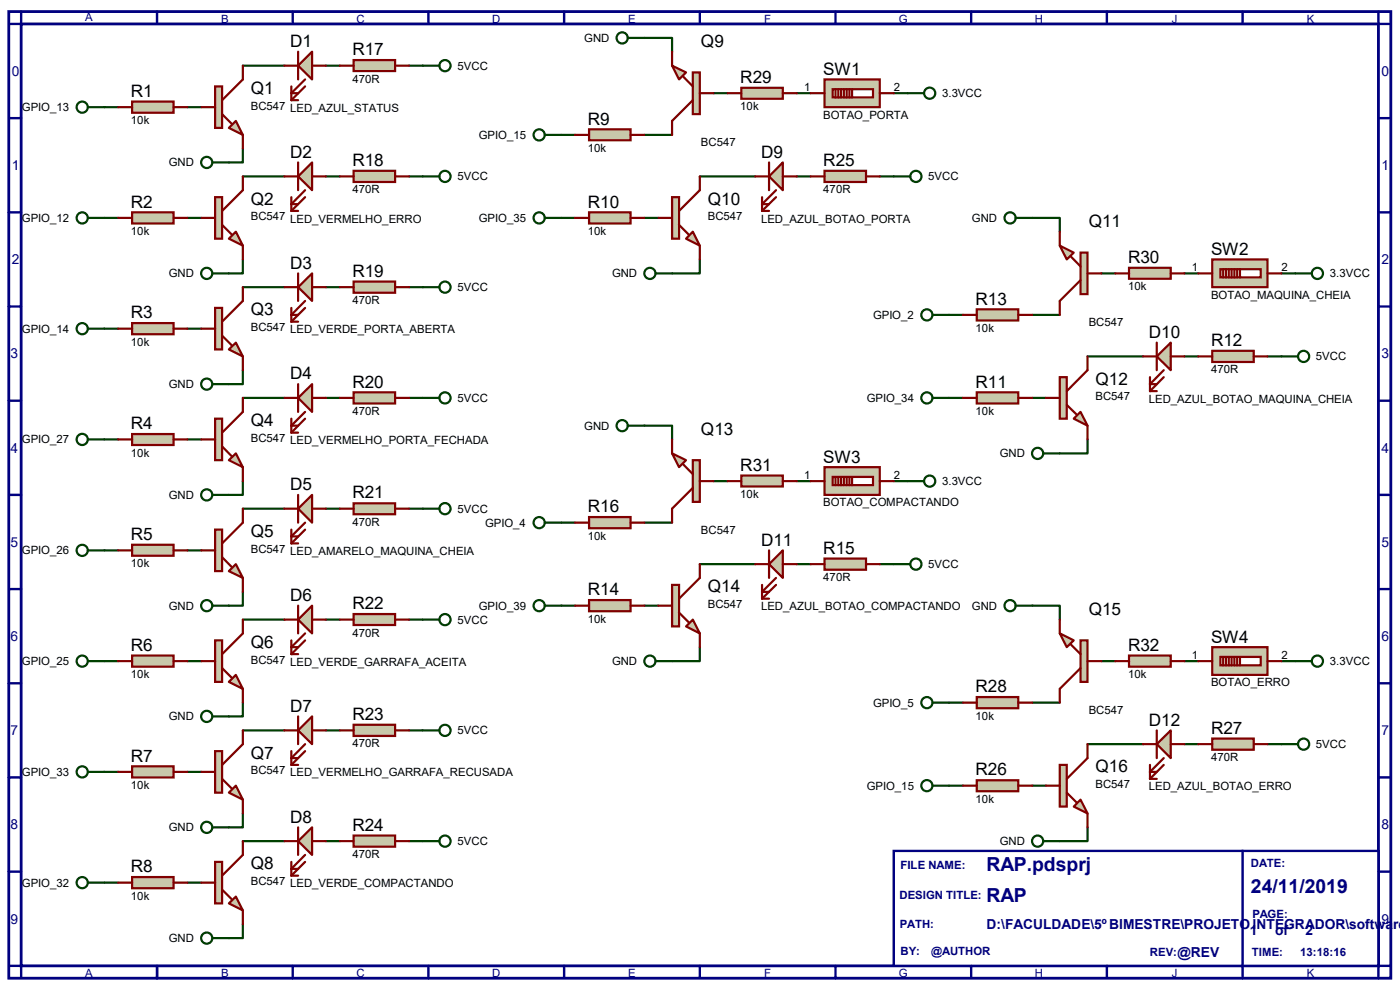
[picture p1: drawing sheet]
<svg xmlns="http://www.w3.org/2000/svg" width="297mm" height="210mm" viewBox="0 0 297 210" stroke-linecap="round" stroke-linejoin="round" font-family="sans-serif">
<path d="M1.9 2.5h293.2v205h-293.2zM4.5 5.1h287.9v199.8h-287.9z" fill="none" stroke="#000080" stroke-width=".59"/>
<path d="M4.5 2.5v2.6h-2.6M33.3 2.5v2.6" fill="none" stroke="#000080" stroke-width=".51"/>
<path d="M189.6 180.5h102.8v24.4h-102.8z" fill="#fff" stroke="#000080" stroke-width=".51"/>
<g fill="none" stroke="#000080" stroke-width=".51">
<path d="M62.1 2.5v2.6M90.9 2.5v2.6M119.7 2.5v2.6M148.5 2.5v2.6M177.2 2.5v2.6M206 2.5v2.6M234.8 2.5v2.6M263.6 2.5v2.6M292.4 2.5v2.6h2.7M1.9 25.1h2.6M292.4 25.1h2.7M1.9 45h2.6"/>
<path d="M292.4 45h2.7M1.9 65h2.6M292.4 65h2.7M1.9 85h2.6M292.4 85h2.7M1.9 105h2.6M292.4 105h2.7M1.9 125h2.6M292.4 125h2.7M1.9 144.9h2.6M292.4 144.9h2.7M1.9 164.9h2.6"/>
<path d="M292.4 164.9h2.7M1.9 184.9h2.6M263.6 180.5v27M292.4 184.9h2.7M1.9 204.9h2.6v2.6M33.3 204.9v2.6M62.1 204.9v2.6M90.9 204.9v2.6M119.7 204.9v2.6M148.5 204.9v2.6M177.2 204.9v2.6M206 204.9v2.6"/>
<path d="M234.8 204.9v2.6M295.1 204.9h-2.7v2.6"/>
</g>
<g fill="none" stroke="#004000" stroke-width=".47">
<path d="M51.5 13.9h8.8M69.1 13.9h3M86.8 13.9h2.9M136.7 8h5.9v3M151.4 19.8h2.9M169 19.8h3M189.6 19.8h2.9M22.1 22.7h3M39.8 22.7h2.9M51.5 31.5v3h-2.9M51.5 37.4h8.8M69.1 37.4h3"/>
<path d="M86.8 37.4h2.9M119.1 28.6h2.9M136.7 28.6h5.9M148.5 37.4h11.7M169 37.4h3M186.6 37.4h3M22.1 46.2h3M39.8 46.2h2.9M51.5 55v3h-2.9M119.1 46.2h2.9M136.7 46.2h3M148.5 55v3h-5.9"/>
<path d="M219 46.2h5.8v2.9M233.7 58h2.9M251.3 58h2.9M271.9 58h2.9M22.1 69.7h3M39.8 69.7h2.9M51.5 78.5v3h-2.9M51.5 60.9h8.8M69.1 60.9h3M86.8 60.9h2.9M201.3 66.8h3M219 66.8h5.8"/>
<path d="M230.7 75.6h11.8M251.3 75.6h2.9M268.9 75.6h3M22.1 93.2h3M39.8 93.2h2.9M51.5 84.4h8.8M69.1 84.4h3M86.8 84.4h2.9M136.7 90.3h5.9v2.9M201.3 84.4h3M219 84.4h2.9M230.7 93.2v3h-5.9"/>
<path d="M22.1 116.8h3M39.8 116.8h2.9M51.5 102.1v2.9h-2.9M51.5 107.9h8.8M69.1 107.9h3M86.8 107.9h2.9M119.1 110.9h2.9M136.7 110.9h5.9M148.5 119.7h11.7M151.4 102.1h2.9M169 119.7h3M169 102.1h3"/>
<path d="M186.6 119.7h3M189.6 102.1h2.9M51.5 125.6v2.9h-2.9M51.5 131.4h8.8M69.1 131.4h3M86.8 131.4h2.9M119.1 128.5h2.9M136.7 128.5h3M148.5 137.3v3h-5.9M219 128.5h5.8v2.9M22.1 140.3h3M39.8 140.3h2.9"/>
<path d="M51.5 149.1v2.9h-2.9M51.5 154.9h8.8M69.1 154.9h3M86.8 154.9h2.9M201.3 149.1h3M219 149.1h5.8M230.7 157.9h11.8M233.7 140.3h2.9M251.3 140.3h2.9M251.3 157.9h2.9M268.9 157.9h3M271.9 140.3h2.9"/>
<path d="M22.1 163.7h3M39.8 163.7h2.9M51.5 172.6v2.9h-2.9M51.5 178.4h8.8M69.1 178.4h3M86.8 178.4h2.9M201.3 166.7h3M219 166.7h2.9M230.7 175.5v2.9h-5.9M22.1 187.2h3M39.8 187.2h2.9M51.5 196v3h-2.9"/>
</g>
<g fill="#c8c8aa" stroke="#800000" stroke-width=".47">
<path d="M50 25.7l1.5 2.9-2.9-1.5z"/>
<path d="M45.6 18.3h1.5v8.8h-1.5z"/>
</g>
<path d="M51.5 13.9v2.9l-4.4 4.5M42.7 22.7h2.9M47.1 24.2l2 2M51.5 28.6v2.9" fill="none" stroke="#800000" stroke-width=".47"/>
<g fill="#c8c8aa" stroke="#800000" stroke-width=".47">
<path d="M50 49.1l1.5 3-2.9-1.5z"/>
<path d="M45.6 41.8h1.5v8.8h-1.5z"/>
</g>
<path d="M51.5 37.4v2.9l-4.4 4.4M42.7 46.2h2.9M47.1 47.7l2 2M51.5 52.1v2.9" fill="none" stroke="#800000" stroke-width=".47"/>
<g fill="#c8c8aa" stroke="#800000" stroke-width=".47">
<path d="M48.6 74.1l1.4-1.4 1.5 2.9z"/>
<path d="M45.6 65.3h1.5v8.8h-1.5z"/>
</g>
<path d="M42.7 69.7h2.9M47.1 71.2l2 2M51.5 60.9v2.9l-4.4 4.4M51.5 75.6v2.9" fill="none" stroke="#800000" stroke-width=".47"/>
<g fill="#c8c8aa" stroke="#800000" stroke-width=".47">
<path d="M48.6 97.6l1.4-1.4 1.5 2.9z"/>
<path d="M45.6 88.8h1.5v8.8h-1.5z"/>
</g>
<path d="M42.7 93.2h2.9M47.1 94.7l2 2.1M51.5 84.4v3l-4.4 4.4M51.5 99.1v3" fill="none" stroke="#800000" stroke-width=".47"/>
<g fill="#c8c8aa" stroke="#800000" stroke-width=".47">
<path d="M50 119.7l1.5 2.9-2.9-1.4z"/>
<path d="M45.6 112.4h1.5v8.8h-1.5z"/>
</g>
<path d="M42.7 116.8h2.9M47.1 118.2l2 2.1M51.5 107.9v3l-4.4 4.4M51.5 122.6v3" fill="none" stroke="#800000" stroke-width=".47"/>
<g fill="#c8c8aa" stroke="#800000" stroke-width=".47">
<path d="M48.6 144.7l1.4-1.5 1.5 2.9z"/>
<path d="M45.6 135.8h1.5v8.9h-1.5z"/>
</g>
<path d="M51.5 131.4v3l-4.4 4.4M42.7 140.3h2.9M47.1 141.7l2 2.1M51.5 146.1v3" fill="none" stroke="#800000" stroke-width=".47"/>
<g fill="#c8c8aa" stroke="#800000" stroke-width=".47">
<path d="M50 166.7l1.5 2.9-2.9-1.5z"/>
<path d="M45.6 159.3h1.5v8.8h-1.5z"/>
</g>
<path d="M51.5 154.9v3l-4.4 4.4M42.7 163.7h2.9M47.1 165.2l2 2.1M51.5 169.6v3" fill="none" stroke="#800000" stroke-width=".47"/>
<g fill="#c8c8aa" stroke="#800000" stroke-width=".47">
<path d="M48.6 191.6l1.4-1.4 1.5 2.9z"/>
<path d="M45.6 182.8h1.5v8.8h-1.5z"/>
</g>
<path d="M51.5 178.4v3l-4.4 4.4M42.7 187.2h2.9M47.1 188.7l2 2.1M51.5 193.1v2.9" fill="none" stroke="#800000" stroke-width=".47"/>
<g fill="#c8c8aa" stroke="#800000" stroke-width=".47">
<path d="M142.6 13.9l2.9 1.5-1.4 1.4z"/>
<path d="M147 15.4h1.5v8.8h-1.5z"/>
</g>
<path d="M142.6 11v2.9M144.9 16.3l2.1 2M148.5 19.8h2.9M147 21.3l-4.4 4.4v2.9" fill="none" stroke="#800000" stroke-width=".47"/>
<g fill="#c8c8aa" stroke="#800000" stroke-width=".47">
<path d="M147 49.1l1.5 3-3-1.5z"/>
<path d="M142.6 41.8h1.5v8.8h-1.5z"/>
</g>
<path d="M148.5 37.4v2.9l-4.4 4.4M139.7 46.2h2.9M144.1 47.7l2 2M148.5 52.1v2.9" fill="none" stroke="#800000" stroke-width=".47"/>
<path d="M63.2 13.9l3-2.9v5.8z" fill="#c8c8aa" stroke="#800000" stroke-width=".47"/>
<path d="M60.3 13.9h2.9M61.8 18.3v3M63.2 11v5.8M64.7 16.8l-2.9 3h1.4M64.7 18.3l-2.9 3M66.2 13.9h2.9M61.8 21.3h1.4" fill="none" stroke="#800000" stroke-width=".47"/>
<path d="M63.2 37.4l3-2.9v5.8z" fill="#c8c8aa" stroke="#800000" stroke-width=".47"/>
<path d="M60.3 37.4h2.9M63.2 34.5v5.8M66.2 37.4h2.9M61.8 44.7h1.4M61.8 41.8v2.9M64.7 40.3l-2.9 3h1.4M64.7 41.8l-2.9 2.9" fill="none" stroke="#800000" stroke-width=".47"/>
<path d="M63.2 60.9l3-2.9v5.8z" fill="#c8c8aa" stroke="#800000" stroke-width=".47"/>
<path d="M63.2 58v5.8M60.3 60.9h2.9M61.8 68.2h1.4M61.8 65.3v2.9M64.7 63.8l-2.9 3h1.4M64.7 65.3l-2.9 2.9M66.2 60.9h2.9" fill="none" stroke="#800000" stroke-width=".47"/>
<path d="M63.2 84.4l3-2.9v5.9z" fill="#c8c8aa" stroke="#800000" stroke-width=".47"/>
<path d="M60.3 84.4h2.9M61.8 91.8h1.4M61.8 88.8v3M63.2 81.5v5.9M64.7 87.4l-2.9 2.9h1.4M64.7 88.8l-2.9 3M66.2 84.4h2.9" fill="none" stroke="#800000" stroke-width=".47"/>
<path d="M63.2 107.9l3-2.9v5.9z" fill="#c8c8aa" stroke="#800000" stroke-width=".47"/>
<path d="M60.3 107.9h2.9M61.8 115.3h1.4M61.8 112.4v2.9M63.2 105v5.9M64.7 110.9l-2.9 2.9h1.4M64.7 112.4l-2.9 2.9M66.2 107.9h2.9" fill="none" stroke="#800000" stroke-width=".47"/>
<path d="M63.2 131.4l3-2.9v5.9z" fill="#c8c8aa" stroke="#800000" stroke-width=".47"/>
<path d="M60.3 131.4h2.9M61.8 138.8h1.4M61.8 135.8v3M63.2 128.5v5.9M64.7 134.4l-2.9 2.9h1.4M64.7 135.8l-2.9 3M66.2 131.4h2.9" fill="none" stroke="#800000" stroke-width=".47"/>
<path d="M63.2 154.9l3-2.9v5.9z" fill="#c8c8aa" stroke="#800000" stroke-width=".47"/>
<path d="M60.3 154.9h2.9M61.8 159.3v3M63.2 152v5.9M64.7 157.9l-2.9 2.9h1.4M64.7 159.3l-2.9 3M66.2 154.9h2.9M61.8 162.3h1.4" fill="none" stroke="#800000" stroke-width=".47"/>
<path d="M63.2 178.4l3-2.9v5.9z" fill="#c8c8aa" stroke="#800000" stroke-width=".47"/>
<path d="M60.3 178.4h2.9M63.2 175.5v5.9M66.2 178.4h2.9M61.8 185.8h1.4M61.8 182.8v3M64.7 181.4l-2.9 2.9h1.4M64.7 182.8l-2.9 3" fill="none" stroke="#800000" stroke-width=".47"/>
<path d="M166.1 34.5v5.8l-2.9-2.9z" fill="#c8c8aa" stroke="#800000" stroke-width=".47"/>
<path d="M160.2 37.4h3M163.2 34.5v5.8M166.1 37.4h2.9M161.7 44.7h1.5M161.7 41.8v2.9M164.6 40.3l-2.9 3h1.5M164.6 41.8l-2.9 2.9" fill="none" stroke="#800000" stroke-width=".47"/>
<path d="M28 21.5h8.8v2.4h-8.8z" fill="#c8c8aa" stroke="#800000" stroke-width=".47"/>
<path d="M25.1 22.7h2.9M36.8 22.7h3" fill="none" stroke="#800000" stroke-width=".47"/>
<path d="M28 45h8.8v2.4h-8.8z" fill="#c8c8aa" stroke="#800000" stroke-width=".47"/>
<path d="M25.1 46.2h2.9M36.8 46.2h3" fill="none" stroke="#800000" stroke-width=".47"/>
<path d="M28 68.5h8.8v2.4h-8.8z" fill="#c8c8aa" stroke="#800000" stroke-width=".47"/>
<path d="M25.1 69.7h2.9M36.8 69.7h3" fill="none" stroke="#800000" stroke-width=".47"/>
<path d="M28 92.1h8.8v2.3h-8.8z" fill="#c8c8aa" stroke="#800000" stroke-width=".47"/>
<path d="M25.1 93.2h2.9M36.8 93.2h3" fill="none" stroke="#800000" stroke-width=".47"/>
<path d="M28 115.6h8.8v2.3h-8.8z" fill="#c8c8aa" stroke="#800000" stroke-width=".47"/>
<path d="M25.1 116.8h2.9M36.8 116.8h3" fill="none" stroke="#800000" stroke-width=".47"/>
<path d="M28 139.1h8.8v2.3h-8.8z" fill="#c8c8aa" stroke="#800000" stroke-width=".47"/>
<path d="M25.1 140.3h2.9M36.8 140.3h3" fill="none" stroke="#800000" stroke-width=".47"/>
<path d="M28 162.6h8.8v2.3h-8.8z" fill="#c8c8aa" stroke="#800000" stroke-width=".47"/>
<path d="M25.1 163.7h2.9M36.8 163.7h3" fill="none" stroke="#800000" stroke-width=".47"/>
<path d="M28 186.1h8.8v2.3h-8.8z" fill="#c8c8aa" stroke="#800000" stroke-width=".47"/>
<path d="M25.1 187.2h2.9M36.8 187.2h3" fill="none" stroke="#800000" stroke-width=".47"/>
<path d="M125 45h8.8v2.4h-8.8z" fill="#c8c8aa" stroke="#800000" stroke-width=".47"/>
<path d="M122 46.2h3M133.8 46.2h2.9" fill="none" stroke="#800000" stroke-width=".47"/>
<path d="M75 12.7h8.8v2.4h-8.8z" fill="#c8c8aa" stroke="#800000" stroke-width=".47"/>
<path d="M72.1 13.9h2.9M83.8 13.9h3" fill="none" stroke="#800000" stroke-width=".47"/>
<path d="M75 36.2h8.8v2.4h-8.8z" fill="#c8c8aa" stroke="#800000" stroke-width=".47"/>
<path d="M72.1 37.4h2.9M83.8 37.4h3" fill="none" stroke="#800000" stroke-width=".47"/>
<path d="M75 59.7h8.8v2.4h-8.8z" fill="#c8c8aa" stroke="#800000" stroke-width=".47"/>
<path d="M72.1 60.9h2.9M83.8 60.9h3" fill="none" stroke="#800000" stroke-width=".47"/>
<path d="M75 106.8h8.8v2.3h-8.8z" fill="#c8c8aa" stroke="#800000" stroke-width=".47"/>
<path d="M72.1 107.9h2.9M83.8 107.9h3" fill="none" stroke="#800000" stroke-width=".47"/>
<path d="M75 153.8h8.8v2.3h-8.8z" fill="#c8c8aa" stroke="#800000" stroke-width=".47"/>
<path d="M72.1 154.9h2.9M83.8 154.9h3" fill="none" stroke="#800000" stroke-width=".47"/>
<path d="M174.9 36.2h8.8v2.4h-8.8z" fill="#c8c8aa" stroke="#800000" stroke-width=".47"/>
<path d="M172 37.4h2.9M183.7 37.4h2.9" fill="none" stroke="#800000" stroke-width=".47"/>
<path d="M75 83.2h8.8v2.4h-8.8z" fill="#c8c8aa" stroke="#800000" stroke-width=".47"/>
<path d="M72.1 84.4h2.9M83.8 84.4h3" fill="none" stroke="#800000" stroke-width=".47"/>
<path d="M75 130.3h8.8v2.3h-8.8z" fill="#c8c8aa" stroke="#800000" stroke-width=".47"/>
<path d="M72.1 131.4h2.9M83.8 131.4h3" fill="none" stroke="#800000" stroke-width=".47"/>
<path d="M75 177.2h8.8v2.4h-8.8z" fill="#c8c8aa" stroke="#800000" stroke-width=".47"/>
<path d="M72.1 178.4h2.9M83.8 178.4h3" fill="none" stroke="#800000" stroke-width=".47"/>
<g fill="none" stroke="#004000" stroke-width=".47">
<path d="M89.7 13.9h3.5M18.6 22.7h3.5M45 34.5h3.6M89.7 37.4h3.5M18.6 46.2h3.5M45 58h3.6M18.6 69.7h3.5M89.7 60.9h3.5M18.6 93.2h3.5M45 81.5h3.6M89.7 84.4h3.5M18.6 116.8h3.5"/>
<path d="M45 105h3.6M89.7 107.9h3.5M45 128.5h3.6M89.7 131.4h3.5M18.6 140.3h3.5M45 152h3.6M89.7 154.9h3.5M18.6 163.7h3.5M45 175.5h3.6M89.7 178.4h3.5M18.6 187.2h3.5M45 199h3.6"/>
<circle cx="94.4" cy="13.9" r="1.19"/>
<circle cx="17.4" cy="22.7" r="1.19"/>
<circle cx="43.9" cy="34.5" r="1.19"/>
<circle cx="94.4" cy="37.4" r="1.19"/>
<circle cx="17.4" cy="46.2" r="1.19"/>
<circle cx="43.9" cy="58" r="1.19"/>
<circle cx="17.4" cy="69.7" r="1.19"/>
<circle cx="94.4" cy="60.9" r="1.19"/>
<circle cx="17.4" cy="93.2" r="1.19"/>
<circle cx="43.9" cy="81.5" r="1.19"/>
<circle cx="94.4" cy="84.4" r="1.19"/>
<circle cx="17.4" cy="116.8" r="1.19"/>
<circle cx="43.9" cy="105" r="1.19"/>
<circle cx="94.4" cy="107.9" r="1.19"/>
<circle cx="43.9" cy="128.5" r="1.19"/>
<circle cx="94.4" cy="131.4" r="1.19"/>
<circle cx="17.4" cy="140.3" r="1.19"/>
<circle cx="43.9" cy="152" r="1.19"/>
<circle cx="94.4" cy="154.9" r="1.19"/>
<circle cx="17.4" cy="163.7" r="1.19"/>
<circle cx="43.9" cy="175.5" r="1.19"/>
<circle cx="94.4" cy="178.4" r="1.19"/>
<circle cx="17.4" cy="187.2" r="1.19"/>
<circle cx="43.9" cy="199" r="1.19"/>
</g>
<path d="M125 27.4h8.8v2.4h-8.8z" fill="#c8c8aa" stroke="#800000" stroke-width=".47"/>
<path d="M122 28.6h3M133.8 28.6h2.9" fill="none" stroke="#800000" stroke-width=".47"/>
<g fill="none" stroke="#004000" stroke-width=".47">
<path d="M133.2 8h3.5M192.5 19.8h3.5M115.6 28.6h3.5M189.6 37.4h3.5M115.6 46.2h3.5M139.1 58h3.5"/>
<circle cx="132" cy="8" r="1.19"/>
<circle cx="197.2" cy="19.8" r="1.19"/>
<circle cx="114.4" cy="28.6" r="1.19"/>
<circle cx="194.3" cy="37.4" r="1.19"/>
<circle cx="114.4" cy="46.2" r="1.19"/>
<circle cx="137.9" cy="58" r="1.19"/>
</g>
<path d="M174.9 16.8h11.7v5.9h-11.7z" fill="#c8c8aa" stroke="#800000" stroke-width=".47"/>
<path d="M176.7 18.9h8.5v1.8h-8.5z" fill="#fff" stroke="#800000" stroke-width=".47"/>
<path d="M172 19.8h2.9M177.2 18.9v1.8M177.8 18.9v1.8M178.4 18.9v1.8M179 18.9v1.8M179.6 18.9v1.8M180.2 18.9v1.8M180.8 18.9v1.8M186.6 19.8h3" fill="none" stroke="#800000" stroke-width=".47"/>
<g fill="#c8c8aa" stroke="#800000" stroke-width=".47">
<path d="M224.8 52.1l3 1.5-1.5 1.4z"/>
<path d="M229.2 53.6h1.5v8.8h-1.5z"/>
</g>
<path d="M224.8 49.1v3M227.2 54.4l2 2.1M229.2 59.4l-4.4 4.4v3M230.7 58h3" fill="none" stroke="#800000" stroke-width=".47"/>
<g fill="#c8c8aa" stroke="#800000" stroke-width=".47">
<path d="M227.8 88.8l1.4-1.4 1.5 2.9z"/>
<path d="M224.8 80h1.5v8.8h-1.5z"/>
</g>
<path d="M230.7 75.6v2.9l-4.4 4.5M221.9 84.4h2.9M226.3 85.9l2.1 2M230.7 90.3v2.9" fill="none" stroke="#800000" stroke-width=".47"/>
<path d="M245.4 75.6l3-2.9v5.8z" fill="#c8c8aa" stroke="#800000" stroke-width=".47"/>
<path d="M242.5 75.6h2.9M245.4 72.7v5.8M246.9 78.5l-2.9 3h1.4M248.4 75.6h2.9M244 83h1.4M244 80v3M246.9 80l-2.9 3" fill="none" stroke="#800000" stroke-width=".47"/>
<path d="M207.2 83.2h8.8v2.4h-8.8z" fill="#c8c8aa" stroke="#800000" stroke-width=".47"/>
<path d="M204.3 84.4h2.9M216 84.4h3" fill="none" stroke="#800000" stroke-width=".47"/>
<path d="M257.2 74.4h8.8v2.4h-8.8z" fill="#c8c8aa" stroke="#800000" stroke-width=".47"/>
<path d="M254.2 75.6h3M266 75.6h2.9" fill="none" stroke="#800000" stroke-width=".47"/>
<path d="M207.2 65.6h8.8v2.4h-8.8z" fill="#c8c8aa" stroke="#800000" stroke-width=".47"/>
<path d="M204.3 66.8h2.9M216 66.8h3" fill="none" stroke="#800000" stroke-width=".47"/>
<g fill="none" stroke="#004000" stroke-width=".47">
<path d="M215.4 46.2h3.6M274.8 58h3.5M197.8 66.8h3.5M271.9 75.6h3.5M197.8 84.4h3.5M221.3 96.2h3.5"/>
<circle cx="214.3" cy="46.2" r="1.19"/>
<circle cx="279.5" cy="58" r="1.19"/>
<circle cx="196.6" cy="66.8" r="1.19"/>
<circle cx="276.6" cy="75.6" r="1.19"/>
<circle cx="196.6" cy="84.4" r="1.19"/>
<circle cx="220.1" cy="96.2" r="1.19"/>
</g>
<path d="M257.2 55h11.7v5.9h-11.7z" fill="#c8c8aa" stroke="#800000" stroke-width=".47"/>
<path d="M258.9 57.1h8.6v1.7h-8.6z" fill="#fff" stroke="#800000" stroke-width=".47"/>
<path d="M254.2 58h3M259.5 57.1v1.7M260.1 57.1v1.7M260.7 57.1v1.7M261.3 57.1v1.7M261.9 57.1v1.7M262.5 57.1v1.7M263.1 57.1v1.7M268.9 58h3" fill="none" stroke="#800000" stroke-width=".47"/>
<g fill="#c8c8aa" stroke="#800000" stroke-width=".47">
<path d="M142.6 96.2l2.9 1.4-1.4 1.5z"/>
<path d="M147 97.6h1.5v8.9h-1.5z"/>
</g>
<path d="M142.6 93.2v3M144.9 98.5l2.1 2.1M147 103.5l-4.4 4.4v3M148.5 102.1h2.9" fill="none" stroke="#800000" stroke-width=".47"/>
<g fill="#c8c8aa" stroke="#800000" stroke-width=".47">
<path d="M145.5 132.9l1.5-1.5 1.5 3z"/>
<path d="M142.6 124.1h1.5v8.8h-1.5z"/>
</g>
<path d="M148.5 119.7v2.9l-4.4 4.4M139.7 128.5h2.9M144.1 130l2 2M148.5 134.4v2.9" fill="none" stroke="#800000" stroke-width=".47"/>
<path d="M166.1 116.8v5.8l-2.9-2.9z" fill="#c8c8aa" stroke="#800000" stroke-width=".47"/>
<path d="M160.2 119.7h3M163.2 116.8v5.8M166.1 119.7h2.9M161.7 127h1.5M161.7 124.1v2.9M164.6 122.6l-2.9 3h1.5M164.6 124.1l-2.9 2.9" fill="none" stroke="#800000" stroke-width=".47"/>
<path d="M125 127.3h8.8v2.4h-8.8z" fill="#c8c8aa" stroke="#800000" stroke-width=".47"/>
<path d="M122 128.5h3M133.8 128.5h2.9" fill="none" stroke="#800000" stroke-width=".47"/>
<path d="M174.9 118.5h8.8v2.4h-8.8z" fill="#c8c8aa" stroke="#800000" stroke-width=".47"/>
<path d="M172 119.7h2.9M183.7 119.7h2.9" fill="none" stroke="#800000" stroke-width=".47"/>
<path d="M125 109.7h8.8v2.4h-8.8z" fill="#c8c8aa" stroke="#800000" stroke-width=".47"/>
<path d="M122 110.9h3M133.8 110.9h2.9" fill="none" stroke="#800000" stroke-width=".47"/>
<g fill="none" stroke="#004000" stroke-width=".47">
<path d="M133.2 90.3h3.5M115.6 110.9h3.5M189.6 119.7h3.5M192.5 102.1h3.5M115.6 128.5h3.5M139.1 140.3h3.5"/>
<circle cx="132" cy="90.3" r="1.19"/>
<circle cx="114.4" cy="110.9" r="1.19"/>
<circle cx="194.3" cy="119.7" r="1.19"/>
<circle cx="197.2" cy="102.1" r="1.19"/>
<circle cx="114.4" cy="128.5" r="1.19"/>
<circle cx="137.9" cy="140.3" r="1.19"/>
</g>
<path d="M174.9 99.1h11.7v5.9h-11.7z" fill="#c8c8aa" stroke="#800000" stroke-width=".47"/>
<path d="M176.7 101.2h8.5v1.7h-8.5z" fill="#fff" stroke="#800000" stroke-width=".47"/>
<path d="M172 102.1h2.9M177.2 101.2v1.7M177.8 101.2v1.7M178.4 101.2v1.7M179 101.2v1.7M179.6 101.2v1.7M180.2 101.2v1.7M180.8 101.2v1.7M186.6 102.1h3" fill="none" stroke="#800000" stroke-width=".47"/>
<g fill="#c8c8aa" stroke="#800000" stroke-width=".47">
<path d="M224.8 134.4l3 1.4-1.5 1.5z"/>
<path d="M229.2 135.8h1.5v8.9h-1.5z"/>
</g>
<path d="M224.8 131.4v3M227.2 136.7l2 2.1M229.2 141.7l-4.4 4.4v3M230.7 140.3h3" fill="none" stroke="#800000" stroke-width=".47"/>
<g fill="#c8c8aa" stroke="#800000" stroke-width=".47">
<path d="M229.2 169.6l1.5 3-2.9-1.5z"/>
<path d="M224.8 162.3h1.5v8.8h-1.5z"/>
</g>
<path d="M230.7 157.9v2.9l-4.4 4.4M221.9 166.7h2.9M226.3 168.1l2.1 2.1M230.7 172.6v2.9" fill="none" stroke="#800000" stroke-width=".47"/>
<path d="M245.4 157.9l3-3v5.9z" fill="#c8c8aa" stroke="#800000" stroke-width=".47"/>
<path d="M242.5 157.9h2.9M245.4 154.9v5.9M248.4 157.9h2.9M244 165.2h1.4M244 162.3v2.9M246.9 160.8l-2.9 2.9h1.4M246.9 162.3l-2.9 2.9" fill="none" stroke="#800000" stroke-width=".47"/>
<path d="M207.2 165.5h8.8v2.4h-8.8z" fill="#c8c8aa" stroke="#800000" stroke-width=".47"/>
<path d="M204.3 166.7h2.9M216 166.7h3" fill="none" stroke="#800000" stroke-width=".47"/>
<path d="M257.2 156.7h8.8v2.3h-8.8z" fill="#c8c8aa" stroke="#800000" stroke-width=".47"/>
<path d="M254.2 157.9h3M266 157.9h2.9" fill="none" stroke="#800000" stroke-width=".47"/>
<path d="M207.2 147.9h8.8v2.3h-8.8z" fill="#c8c8aa" stroke="#800000" stroke-width=".47"/>
<path d="M204.3 149.1h2.9M216 149.1h3" fill="none" stroke="#800000" stroke-width=".47"/>
<g fill="none" stroke="#004000" stroke-width=".47">
<path d="M215.4 128.5h3.6M197.8 149.1h3.5M271.9 157.9h3.5M274.8 140.3h3.5M197.8 166.7h3.5M221.3 178.4h3.5"/>
<circle cx="214.3" cy="128.5" r="1.19"/>
<circle cx="196.6" cy="149.1" r="1.19"/>
<circle cx="276.6" cy="157.9" r="1.19"/>
<circle cx="279.5" cy="140.3" r="1.19"/>
<circle cx="196.6" cy="166.7" r="1.19"/>
<circle cx="220.1" cy="178.4" r="1.19"/>
</g>
<path d="M257.2 137.3h11.7v5.9h-11.7z" fill="#c8c8aa" stroke="#800000" stroke-width=".47"/>
<path d="M258.9 139.4h8.6v1.7h-8.6z" fill="#fff" stroke="#800000" stroke-width=".47"/>
<path d="M259.5 139.4v1.7M260.1 139.4v1.7M260.7 139.4v1.7M261.3 139.4v1.7M261.9 139.4v1.7M262.5 139.4v1.7M263.1 139.4v1.7M254.2 140.3h3M268.9 140.3h3" fill="none" stroke="#800000" stroke-width=".47"/>
<path d="M157.3 18.6h8.8v2.4h-8.8z" fill="#c8c8aa" stroke="#800000" stroke-width=".47"/>
<path d="M154.3 19.8h3M166.1 19.8h2.9" fill="none" stroke="#800000" stroke-width=".47"/>
<path d="M239.5 56.8h8.9v2.3h-8.9z" fill="#c8c8aa" stroke="#800000" stroke-width=".47"/>
<path d="M236.6 58h2.9M248.4 58h2.9" fill="none" stroke="#800000" stroke-width=".47"/>
<path d="M157.3 100.9h8.8v2.3h-8.8z" fill="#c8c8aa" stroke="#800000" stroke-width=".47"/>
<path d="M154.3 102.1h3M166.1 102.1h2.9" fill="none" stroke="#800000" stroke-width=".47"/>
<path d="M239.5 139.1h8.9v2.3h-8.9z" fill="#c8c8aa" stroke="#800000" stroke-width=".47"/>
<path d="M236.6 140.3h2.9M248.4 140.3h2.9" fill="none" stroke="#800000" stroke-width=".47"/>
<g font-size="4.1" fill="#000080">
<text x="209.3" y="184.7">RAP.pdsprj</text>
<text x="209.3" y="191.4">RAP</text>
<text x="265.4" y="189.4">24/11/2019</text>
</g>
<g font-size="3.6">
<text x="61.6" y="10">D1</text>
<text x="74.8" y="11.7">R17</text>
<text x="148.7" y="10">Q9</text>
<text x="157.1" y="17.6">R29</text>
<text x="174.7" y="15.8">SW1</text>
<text x="27.8" y="20.5">R1</text>
<text x="53.2" y="19.9">Q1</text>
<text x="124.7" y="26.4">R9</text>
<text x="61.6" y="33.5">D2</text>
<text x="74.8" y="35.2">R18</text>
<text x="161.5" y="33.5">D9</text>
<text x="174.7" y="35.2">R25</text>
<text x="27.8" y="44.1">R2</text>
<text x="53.2" y="43.4">Q2</text>
<text x="124.7" y="44.1">R10</text>
<text x="150.2" y="43.4">Q10</text>
<text x="231" y="48.2">Q11</text>
<text x="61.6" y="57">D3</text>
<text x="74.8" y="58.8">R19</text>
<text x="239.3" y="55.8">R30</text>
<text x="256.9" y="54.1">SW2</text>
<text x="207" y="64.6">R13</text>
<text x="27.8" y="67.6">R3</text>
<text x="53.2" y="66.9">Q3</text>
<text x="243.7" y="71.7">D10</text>
<text x="256.9" y="73.4">R12</text>
<text x="61.6" y="80.5">D4</text>
<text x="74.8" y="82.3">R20</text>
<text x="207" y="82.3">R11</text>
<text x="232.4" y="81.6">Q12</text>
<text x="27.8" y="91.1">R4</text>
<text x="53.2" y="90.4">Q4</text>
<text x="148.7" y="92.2">Q13</text>
<text x="157.1" y="99.9">R31</text>
<text x="174.7" y="98.1">SW3</text>
<text x="61.6" y="104">D5</text>
<text x="74.8" y="105.7">R21</text>
<text x="53.2" y="113.9">Q5</text>
<text x="124.7" y="108.7">R16</text>
<text x="27.8" y="114.6">R5</text>
<text x="161.5" y="115.7">D11</text>
<text x="174.7" y="117.5">R15</text>
<text x="150.2" y="125.7">Q14</text>
<text x="61.6" y="127.5">D6</text>
<text x="74.8" y="129.2">R22</text>
<text x="124.7" y="126.3">R14</text>
<text x="231" y="130.4">Q15</text>
<text x="53.2" y="137.4">Q6</text>
<text x="256.9" y="136.3">SW4</text>
<text x="27.8" y="138">R6</text>
<text x="239.3" y="138">R32</text>
<text x="207" y="146.9">R28</text>
<text x="61.6" y="151">D7</text>
<text x="74.8" y="152.7">R23</text>
<text x="243.7" y="153.9">D12</text>
<text x="256.9" y="155.7">R27</text>
<text x="27.8" y="161.6">R7</text>
<text x="53.2" y="161">Q7</text>
<text x="207" y="164.5">R26</text>
<text x="232.4" y="163.9">Q16</text>
<text x="61.6" y="174.5">D8</text>
<text x="74.8" y="176.3">R24</text>
<text x="27.8" y="185.1">R8</text>
<text x="53.2" y="184.4">Q8</text>
</g>
<g font-size="2.9" fill="#000080">
<text x="2.5" y="16.1">0</text>
<text x="293.1" y="16.1">0</text>
<text x="2.5" y="36.1">1</text>
<text x="293.1" y="36.1">1</text>
<text x="2.5" y="56">2</text>
<text x="293.1" y="56">2</text>
<text x="2.2" y="76">3</text>
<text x="293.1" y="76">3</text>
<text x="2.2" y="96">4</text>
<text x="293.1" y="96">4</text>
<text x="2.2" y="116">5</text>
<text x="293.1" y="116">5</text>
<text x="2.2" y="136">6</text>
<text x="293.1" y="136">6</text>
<text x="2.2" y="156">7</text>
<text x="293.1" y="156">7</text>
<text x="2.2" y="175.9">8</text>
<text x="293.1" y="175.9">8</text>
<text x="2.2" y="195.9">9</text>
<text x="209.3" y="197.1">D:\FACULDADE\5º BIMESTRE\PROJETO INTEGRADOR\software</text>
<text x="293.1" y="195.9">9</text>
<text x="249.8" y="203">@REV</text>
<text x="265.2" y="198.3">1</text>
<text x="270.5" y="198.3">of</text>
<text x="276.9" y="198.3">2</text>
</g>
<g font-size="2.4" fill="#000080">
<text x="18.1" y="4.5">A</text>
<text x="46.9" y="4.8">B</text>
<text x="75.6" y="4.8">C</text>
<text x="104.4" y="4.8">D</text>
<text x="133.3" y="4.8">E</text>
<text x="162.1" y="4.8">F</text>
<text x="190.7" y="4.8">G</text>
<text x="219.5" y="4.8">H</text>
<text x="248.6" y="4.8">J</text>
<text x="277.2" y="4.8">K</text>
<text x="191.1" y="184.4">FILE NAME:</text>
<text x="265.4" y="183.9">DATE:</text>
<text x="190.8" y="190.8">DESIGN TITLE:</text>
<text x="190.9" y="196.9">PATH:</text>
<text x="265.7" y="194.7">PAGE:</text>
<text x="191.1" y="202.6">BY:</text>
<text x="197.5" y="202.6">@AUTHOR</text>
<text x="244" y="202.8">REV:</text>
<text x="265.6" y="202.8">TIME:</text>
<text x="275.8" y="202.8">13:18:16</text>
<text x="18.1" y="207.2">A</text>
<text x="46.9" y="207.2">B</text>
<text x="75.6" y="207.2">C</text>
<text x="104.4" y="207.2">D</text>
<text x="133.3" y="207.2">E</text>
<text x="162.1" y="207.2">F</text>
<text x="190.7" y="207.2">G</text>
<text x="219.5" y="207.2">H</text>
<text x="248.6" y="207.2">J</text>
<text x="277.2" y="207.2">K</text>
</g>
<g font-size="2.4">
<text x="124" y="8.9">GND</text>
<text x="74.8" y="17.5">470R</text>
<text x="97.1" y="14.8">5VCC</text>
<text x="4.7" y="23.6">GPIO_13</text>
<text x="53.2" y="23.2">BC547 LED_AZUL_STATUS</text>
<text x="157.1" y="23.4">10k</text>
<text x="170.6" y="19.3">1</text>
<text x="189.6" y="19.3">2</text>
<text x="199.9" y="20.6">3.3VCC</text>
<text x="27.8" y="26.3">10k</text>
<text x="101.6" y="29.5">GPIO_15</text>
<text x="174.7" y="25.1">BOTAO_PORTA</text>
<text x="35.8" y="35.3">GND</text>
<text x="124.7" y="32.2">10k</text>
<text x="148.7" y="31">BC547</text>
<text x="74.8" y="41">470R</text>
<text x="97.1" y="38.3">5VCC</text>
<text x="174.7" y="41">470R</text>
<text x="196.9" y="38.3">5VCC</text>
<text x="4.7" y="47.1">GPIO_12</text>
<text x="53.2" y="46.7">BC547 LED_VERMELHO_ERRO</text>
<text x="101.6" y="47.1">GPIO_35</text>
<text x="150.2" y="46.7">BC547</text>
<text x="161.5" y="47.2">LED_AZUL_BOTAO_PORTA</text>
<text x="206.2" y="47.1">GND</text>
<text x="27.8" y="49.8">10k</text>
<text x="124.7" y="49.8">10k</text>
<text x="35.8" y="58.8">GND</text>
<text x="129.8" y="58.8">GND</text>
<text x="252.9" y="57.5">1</text>
<text x="271.9" y="57.5">2</text>
<text x="282.2" y="58.8">3.3VCC</text>
<text x="74.8" y="64.5">470R</text>
<text x="97.1" y="61.8">5VCC</text>
<text x="239.3" y="61.6">10k</text>
<text x="256.9" y="63.4">BOTAO_MAQUINA_CHEIA</text>
<text x="4.7" y="70.6">GPIO_14</text>
<text x="53.2" y="70.2">BC547 LED_VERDE_PORTA_ABERTA</text>
<text x="185.2" y="67.6">GPIO_2</text>
<text x="207" y="70.4">10k</text>
<text x="231" y="69.2">BC547</text>
<text x="27.8" y="73.4">10k</text>
<text x="279.2" y="76.5">5VCC</text>
<text x="35.8" y="82.3">GND</text>
<text x="256.9" y="79.2">470R</text>
<text x="74.8" y="88.1">470R</text>
<text x="97.1" y="85.3">5VCC</text>
<text x="183.9" y="85.3">GPIO_34</text>
<text x="207" y="88.1">10k</text>
<text x="232.4" y="84.9">BC547</text>
<text x="243.7" y="85.4">LED_AZUL_BOTAO_MAQUINA_CHEIA</text>
<text x="4.7" y="94.1">GPIO_27</text>
<text x="53.2" y="93.7">BC547 LED_VERMELHO_PORTA_FECHADA</text>
<text x="124" y="91.1">GND</text>
<text x="27.8" y="96.9">10k</text>
<text x="170.6" y="101.6">1</text>
<text x="189.6" y="101.6">2</text>
<text x="212.1" y="97">GND</text>
<text x="35.8" y="105.8">GND</text>
<text x="157.1" y="105.7">10k</text>
<text x="174.7" y="107.4">BOTAO_COMPACTANDO</text>
<text x="199.9" y="102.9">3.3VCC</text>
<text x="74.8" y="111.5">470R</text>
<text x="97.1" y="108.8">5VCC</text>
<text x="102.9" y="111.7">GPIO_4</text>
<text x="148.7" y="113.3">BC547</text>
<text x="4.7" y="117.6">GPIO_26</text>
<text x="53.2" y="117.2">BC547 LED_AMARELO_MAQUINA_CHEIA</text>
<text x="124.7" y="114.5">10k</text>
<text x="27.8" y="120.4">10k</text>
<text x="174.7" y="123.3">470R</text>
<text x="196.9" y="120.5">5VCC</text>
<text x="35.8" y="129.3">GND</text>
<text x="101.6" y="129.3">GPIO_39</text>
<text x="150.2" y="129">BC547</text>
<text x="161.5" y="129.5">LED_AZUL_BOTAO_COMPACTANDO</text>
<text x="206.2" y="129.3">GND</text>
<text x="74.8" y="135">470R</text>
<text x="97.1" y="132.3">5VCC</text>
<text x="124.7" y="132.1">10k</text>
<text x="4.7" y="141.1">GPIO_25</text>
<text x="27.8" y="143.8">10k</text>
<text x="53.2" y="140.8">BC547 LED_VERDE_GARRAFA_ACEITA</text>
<text x="129.8" y="141.1">GND</text>
<text x="239.3" y="143.8">10k</text>
<text x="252.9" y="139.7">1</text>
<text x="271.9" y="139.7">2</text>
<text x="282.2" y="141.1">3.3VCC</text>
<text x="185.2" y="149.9">GPIO_5</text>
<text x="256.9" y="145.6">BOTAO_ERRO</text>
<text x="35.8" y="152.8">GND</text>
<text x="97.1" y="155.8">5VCC</text>
<text x="207" y="152.7">10k</text>
<text x="231" y="151.5">BC547</text>
<text x="74.8" y="158.5">470R</text>
<text x="256.9" y="161.5">470R</text>
<text x="279.2" y="158.7">5VCC</text>
<text x="4.7" y="164.6">GPIO_33</text>
<text x="27.8" y="167.3">10k</text>
<text x="53.2" y="164.3">BC547 LED_VERMELHO_GARRAFA_RECUSADA</text>
<text x="183.9" y="167.5">GPIO_15</text>
<text x="232.4" y="167.2">BC547</text>
<text x="243.7" y="167.6">LED_AZUL_BOTAO_ERRO</text>
<text x="207" y="170.3">10k</text>
<text x="35.8" y="176.4">GND</text>
<text x="97.1" y="179.3">5VCC</text>
<text x="212.1" y="179.3">GND</text>
<text x="74.8" y="182">470R</text>
<text x="4.7" y="188.1">GPIO_32</text>
<text x="27.8" y="190.9">10k</text>
<text x="53.2" y="187.7">BC547 LED_VERDE_COMPACTANDO</text>
<text x="35.8" y="199.9">GND</text>
</g>
</svg>
